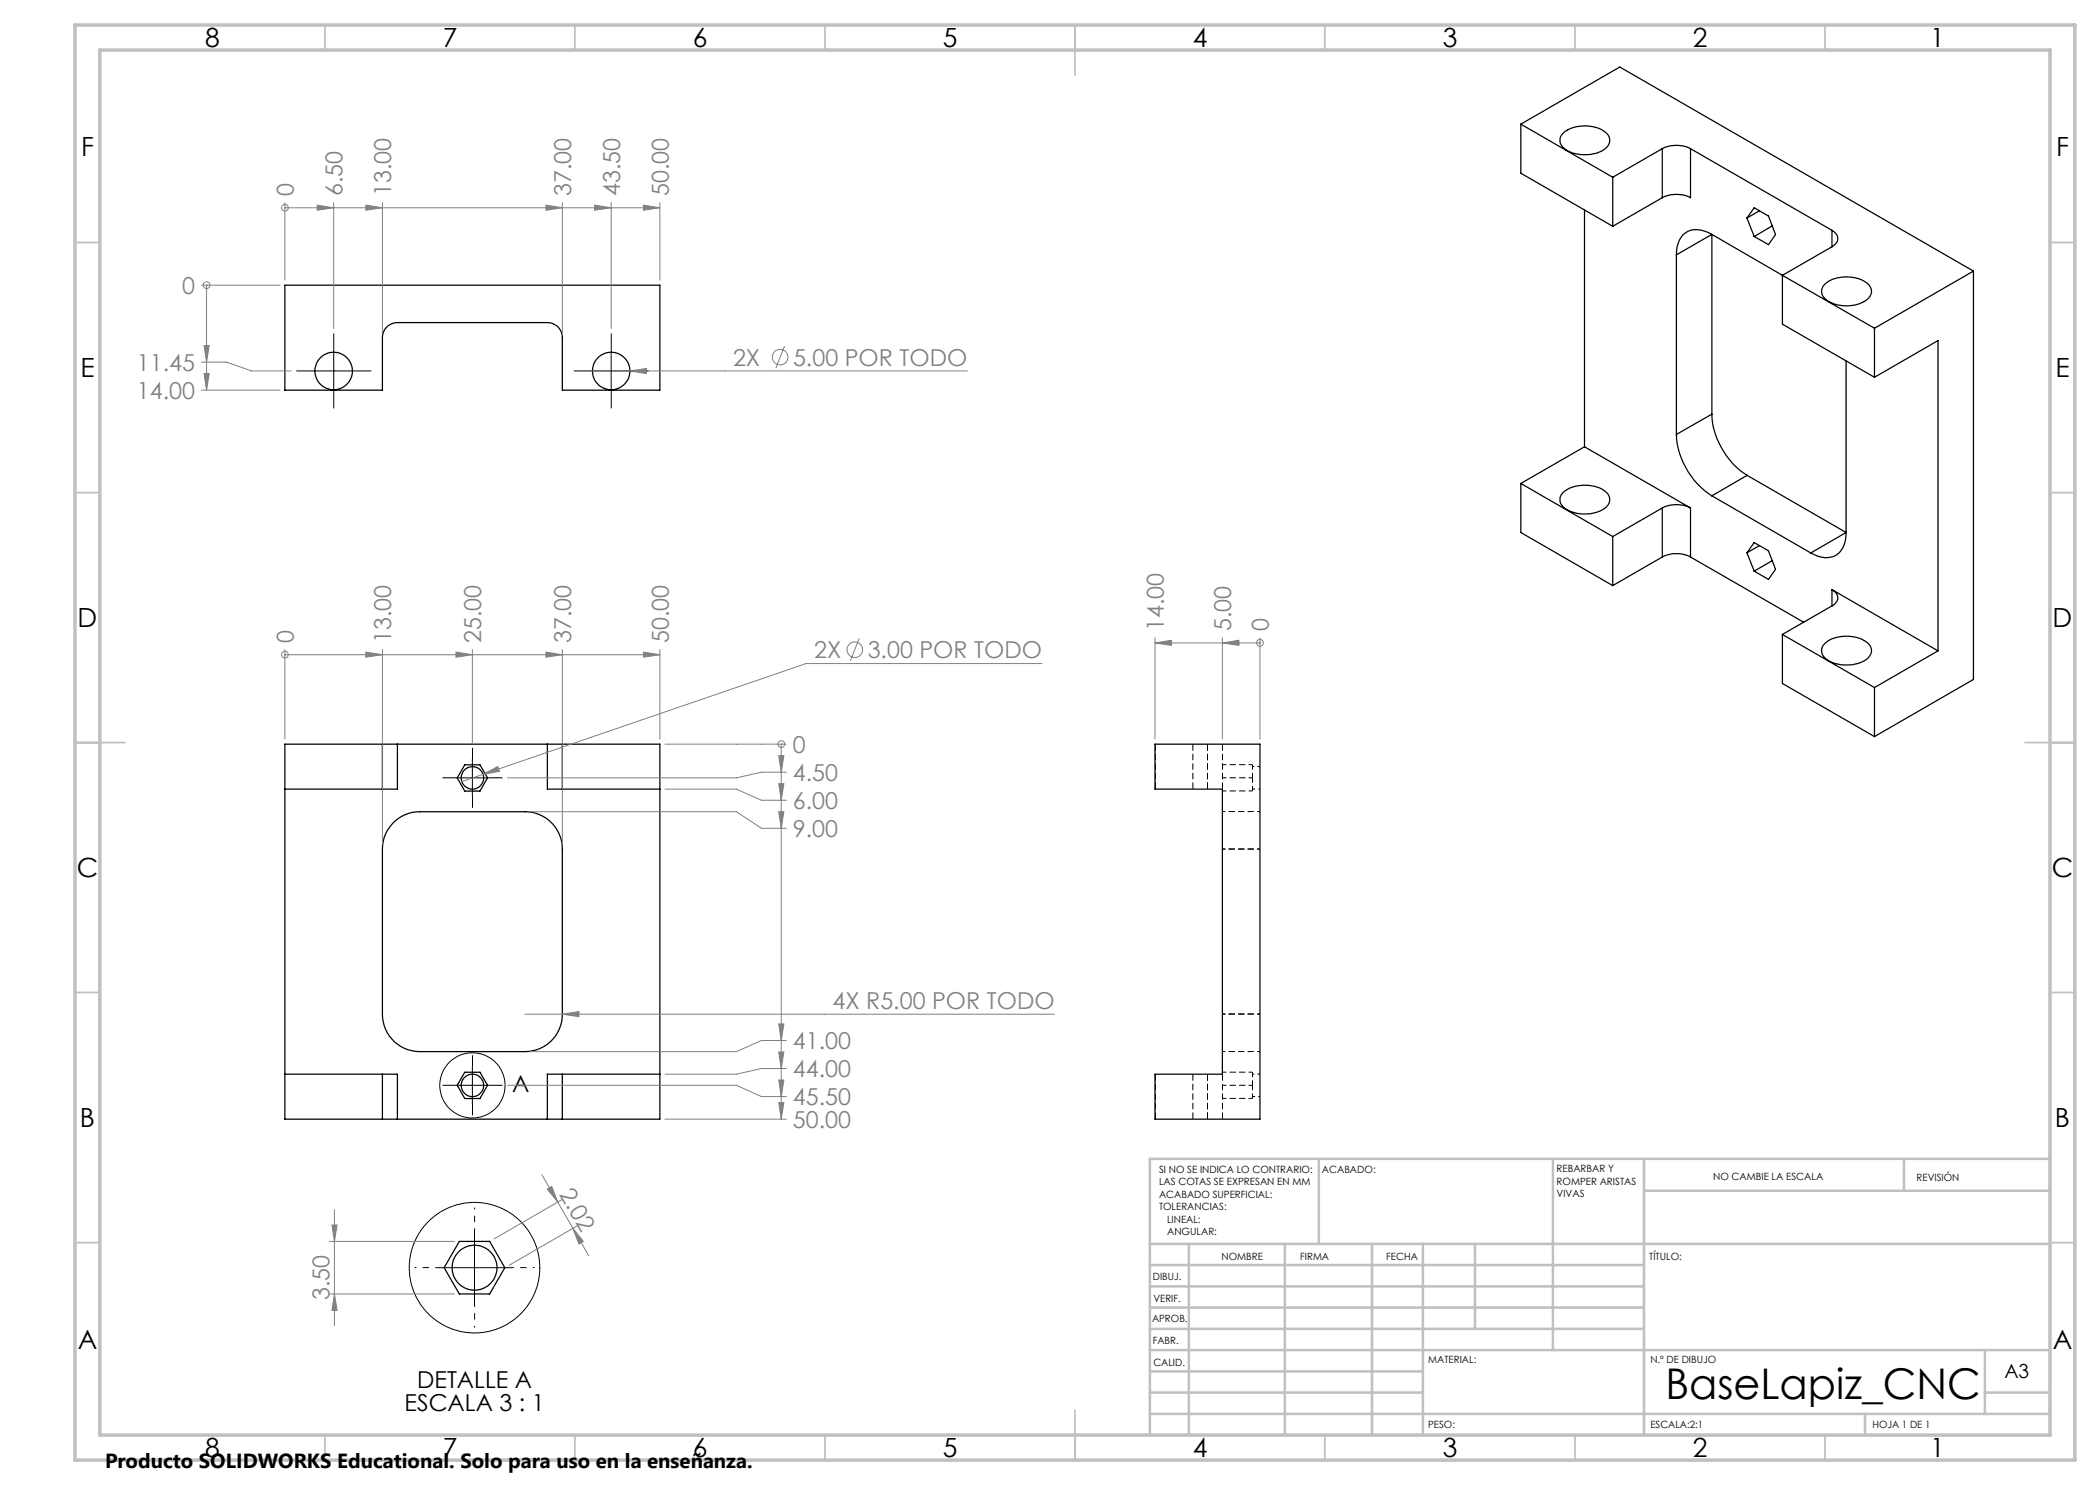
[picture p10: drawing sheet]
<svg xmlns="http://www.w3.org/2000/svg" width="420mm" height="297mm" viewBox="0 0 420 297" stroke-linecap="round" stroke-linejoin="round" font-family="sans-serif">
<g fill="none" stroke="#000" stroke-width=".25">
<path d="M304.2 24.8l18.3 10.7M304.2 24.8l19.8-11.4 70.7 40.8M304.2 24.8v9.8l18.3 10.7M312.6 26.7a7.2 7.2 0 0 1 8.7 0 1.97 1.97 0 0 1-.3 3.1 7.6 7.6 0 0 1-8.1 0 1.99 1.99 0 0 1-.3-3.1zM322.5 35.5v9.8M332.5 29.7a6.3 6.3 0 0 1 5.6 0M332.5 29.7l-10 5.8M332.5 29.7v9.8M332.5 39.5l-10 5.8M338.1 29.7v9.8a6.3 6.3 0 0 0-5.6 0M338.1 29.7l28.3 16.4M57 57h75v21h-19.5v-10.5a2.95 2.95 0 0 0-3-3h-30a3 3 0 0 0-3 3v10.5h-19.5z"/>
<path d="M316.9 42v47.4M335.3 51v35.9M342.4 46.9a4.7 4.7 0 0 0-5.8 .1 5.7 5.7 0 0 0-1.3 4M342.4 46.9l14.1 8.2M342.4 46.9l-7.1 4.1M342.4 46.9v35.9M349.4 43.6l1.4-2 2.9 1.6 1.4 3.7-1.4 2-2.9-1.6M349.4 43.6l1.4 3.7M351.9 42.2l-2.5 1.4M354.4 45.2l-3.6 2.1M356.5 55.1l18.4 10.5M356.5 55.1v9.7l18.4 10.7"/>
<path d="M364.9 56.9a7.1 7.1 0 0 1 8.8 0 1.94 1.94 0 0 1-.4 3.1 7.2 7.2 0 0 1-8.4-.3 1.85 1.85 0 0 1 0-2.8zM366.4 46.1a1.74 1.74 0 0 1 1.2 1.6 1.74 1.74 0 0 1-1.2 1.7M366.4 49.4l-9.9 5.7M366.4 46.1v3.3M394.7 54.2v81.7l-19.8 11.4M394.7 54.2l-19.8 11.4M369.2 72.2v34.3M374.9 65.6v9.9M374.9 75.5l12.7-7.4v62.1M304.2 96.7v9.8l18.3 10.6M304.2 96.7l18.3 10.6M312.6 98.5a7.2 7.2 0 0 1 8.7 0 2.06 2.06 0 0 1-.8 3.4 7.4 7.4 0 0 1-7.9-.6 1.9 1.9 0 0 1 0-2.8z"/>
<path d="M316.9 89.4l21.2 12.2M316.9 89.4l-12.7 7.3M335.3 86.9a15.8 15.8 0 0 0 7.1 12.3M342.4 82.8a15.6 15.6 0 0 0 7 12.3M342.4 99.2l19.8 11.4M342.4 82.8l-7.1 4.1M349.4 95.1l-7 4.1M349.4 95.1l19.8 11.4M322.5 107.3v9.8M332.5 101.6a6.3 6.3 0 0 1 5.6 0M332.5 111.4a6.3 6.3 0 0 1 5.6 0M332.5 101.6v9.8"/>
<path d="M332.5 101.6l-10 5.7M332.5 111.4l-10 5.7M338.1 101.6v9.8M338.1 111.4l22.7 13.1M349.4 110.6l1.4-2.1 2.9 1.7 1.4 3.7-1.4 2-2.9-1.7M349.4 110.6l1.4 3.6M351.9 109.1l-2.5 1.5M354.4 112.1l-3.6 2.1M366.4 117.9a1.71 1.71 0 0 1 1.2 1.7 1.71 1.71 0 0 1-1.2 1.6M366.4 117.9l21.2 12.3M366.4 117.9v3.3M369.2 106.5a4.6 4.6 0 0 1-2.9 4.9 5.6 5.6 0 0 1-4.1-.8"/>
<path d="M369.2 106.5l-7 4.1M356.5 126.9v9.8l18.4 10.6M356.5 126.9l18.4 10.6M364.9 128.8a7.1 7.1 0 0 1 8.8 0 1.94 1.94 0 0 1-.4 3.1 7.6 7.6 0 0 1-8 0 1.94 1.94 0 0 1-.4-3.1zM366.4 121.2l-9.9 5.7M374.9 137.5v9.8M387.6 130.2l-12.7 7.3M57 157.8h19.5M76.5 148.8h3M76.5 148.8v9M76.5 148.8h-19.5v75h19.5M79.5 148.8v9h-3"/>
<path d="M79.5 148.8h30M93 153h3l1.5 2.6-1.5 2.6h-3l-1.6-2.6zM109.5 148.8v9h3M109.5 148.8h3M112.5 148.8h19.5v75h-19.5M112.5 157.8h19.5M112.5 148.8v9M231 148.8h21v75h-21v-9h13.5v-57h-13.5zM79 164.2a7.5 7.5 0 0 1 5-1.9h21a7.4 7.4 0 0 1 7.5 7.5v33a7.4 7.4 0 0 1-7.5 7.5h-21a7.4 7.4 0 0 1-7.5-7.5v-33a7.5 7.5 0 0 1 2.5-5.6zM57 214.8h19.5M76.5 214.8h3v9M76.5 214.8v9"/>
<path d="M93 214.5h3l1.5 2.6-1.5 2.6h-3l-1.6-2.6zM112.5 214.8h-3v9M112.5 214.8h19.5M112.5 214.8v9M76.5 223.8h3M79.5 223.8h30M109.5 223.8h3M91.9 248.3h6l3.1 5.2-3.1 5.3h-6l-3.1-5.3z"/>
<circle cx="66.7" cy="74.2" r="3.8"/>
<circle cx="122.2" cy="74.2" r="3.7"/>
<circle cx="94.5" cy="155.6" r="2.25"/>
<circle cx="94.5" cy="217.1" r="2.26"/>
<circle cx="94.9" cy="253.6" r="4.5"/>
</g>
<path d="M231.1 148.8v9M238.6 157.8v-9M241.5 148.8v9M241.5 157.8v-9M244.5 157.8v-9M231.1 214.8v9M241.5 214.8v9M238.6 223.8v-9M241.5 223.8v-9M244.5 223.8v-9" fill="none" stroke="#000" stroke-width=".2" stroke-dasharray="1.3 .6" stroke-dashoffset="-.1" stroke-linecap="butt"/>
<path d="M244.5 162.3h7.5M244.5 169.8h7.5M244.5 202.8h7.5M244.5 210.3h7.5" fill="none" stroke="#000" stroke-width=".2" stroke-dasharray="1.3 .6" stroke-dashoffset=".7" stroke-linecap="butt"/>
<path d="M250.5 158.2v-2.6M250.5 155.6v-2.7M250.5 219.7v-2.6M250.5 217.1v-2.7" fill="none" stroke="#000" stroke-width=".2" stroke-dasharray="1.3 .6" stroke-dashoffset=".3" stroke-linecap="butt"/>
<path d="M250.5 155.6h-6M250.5 158.2h-6M250.5 152.9h-6M250.5 217.1h-6M250.5 214.4h-6M250.5 219.7h-6" fill="none" stroke="#000" stroke-width=".2" stroke-dasharray="1.3 .6" stroke-dashoffset=".5" stroke-linecap="butt"/>
<path d="M250.5 157.8h1.5M252 153.3h-1.5M250.5 219.3h1.5M252 214.8h-1.5" fill="none" stroke="#000" stroke-width=".2" stroke-dasharray="1.3 .6" stroke-dashoffset=".8" stroke-linecap="butt"/>
<g fill="none" stroke="#000" stroke-width=".2">
<path d="M63 74.2h7.5M66.7 70.4v7.6M118.5 74.2h7.5M122.2 70.4v7.6M90.7 155.6h7.5M94.5 151.8v7.5M90.7 217.1h7.5M94.5 213.3v7.5M87.4 253.5h15M94.9 246v15.1"/>
<circle cx="94.5" cy="217.1" r="6.5"/>
<circle cx="94.9" cy="253.5" r="13"/>
</g>
<g fill="none" stroke="#808080" stroke-width=".2">
<path d="M40.3 57h15.7M41.3 57h.1M41.3 57v21M57 41.6h.1M57 40.5v15.5M57 41.6h75M63.4 41l3.3 .6-3.3 .4zM66.7 40.5v25.2M73.2 41l3.3 .6-3.3 .4zM76.5 40.5v26M109.2 41l3.3 .6-3.3 .4zM112.5 40.5v26"/>
<path d="M118.9 41l3.3 .6-3.3 .4zM122.2 40.5v25.2M128.7 41l3.3 .6-3.3 .4zM132 40.5v15.5M40.3 72.4h5l5 1.8h7.9M40.3 78h15.7M40.8 69.1h1l-.5 3.3zM40.8 74.7h1l-.5 3.3zM118.5 74.2h75M126 74.2l3.3-.5v1zM156.9 69.2l-1.7 4.5M57 130.9h.1"/>
<path d="M57 129.9v17.9M57 130.9h75M73.2 130.4l3.3 .5-3.3 .5zM76.5 129.9v38.9M91.2 130.4l3.3 .5-3.3 .5zM94.5 129.9v18.7M109.2 130.4l3.3 .5-3.3 .5zM112.5 129.9v38.9M128.7 130.4l3.3 .5-3.3 .5zM132 129.9v17.9M171.8 127.7l-1.7 4.4M208.4 132.7h-47.2l-64.6 22.2"/>
<path d="M231 128.6l3.3-.5v1zM231 128.6h21M231 127.6v20.2M244.5 128.6l3.3-.5v1zM244.5 127.6v20.2M252 128.6h.1M252 127.6v20.2M96.6 154.9l3-1.6 .3 1zM96.6 154.9l-4.2 1.4M133 148.8h24.3M133 157.8h14.3l5 2.3h5M155.8 156.7h1l-.6 3.4z"/>
<path d="M155.8 151.1h1l-.6 3.3zM156.2 148.8h.1M156.2 148.8v75M157.3 154.4h-5l-5 1.2h-45.8M106 162.3h41.3l5 3.4h5M155.8 162.3h1l-.6 3.4zM101.5 217.1h45.8l5 2.2h5M105 202.8h105.9M112.5 202.8l3.3-.5v1zM155.8 204.8h1l-.6 3.3zM155.8 210.4h1l-.6 3.3zM155.8 216h1l-.6 3.3z"/>
<path d="M157.3 208.1h-5l-5 2.2h-41.3M157.3 213.7h-5l-5 1.1h-14.3M108.4 234.9l3.1 5.5M109.5 237.8l.8-.5 1.2 3.1zM112.4 239.9l-13.6 7.9M133 223.8h24.3M155.8 220.5h1l-.6 3.3zM65.9 258.8h25M65.9 248.3h25M66.4 245h1l-.5 3.3zM66.9 258.8l.5 3.3h-1zM66.9 241.9v23.2"/>
<path d="M111.5 240.4l6.3 10.8M114.6 245.7l2.1 2.6-.9 .5zM115.4 245.2l-13.6 7.8"/>
<circle cx="41.3" cy="57" r=".67"/>
<circle cx="57" cy="41.5" r=".67"/>
<circle cx="156" cy="71.4" r="1.55"/>
<circle cx="57" cy="130.9" r=".67"/>
<circle cx="170.9" cy="129.9" r="1.56"/>
<circle cx="252" cy="128.6" r=".68"/>
<circle cx="156.3" cy="148.8" r=".68"/>
</g>
<g fill="none" stroke="#000" stroke-width=".2" stroke-dasharray="15.2 1.3 1.3 1.3" stroke-linecap="butt">
<path d="M63 74.2h-3.7M66.7 70.4v-3.7M66.7 77.9v3.8M70.5 74.2h3.8M118.5 74.2h-3.8M122.2 70.4v-3.7M122.2 77.9v3.8M126 74.2h3.7M90.8 155.6h-2.3M94.5 151.8v-2.2M94.5 159.3v2.3M98.2 155.6h2.3"/>
<path d="M90.8 217.1h-2.3M94.5 213.3v-2.2M98.2 217.1h2.3M94.5 220.8v2.3"/>
</g>
<path d="M87.4 253.5h-4.5M94.9 246v-4.5M102.4 253.5h4.5M94.9 261v4.5" fill="none" stroke="#000" stroke-width=".2" stroke-dasharray="15.2 1.3 1.3 1.3" stroke-dashoffset="14.9" stroke-linecap="butt"/>
<g fill="none" stroke="#c0c0c0" stroke-width=".35">
<path d="M65 5v5M115 5v5M165 5v5M215 5v10M265 5v5M315 5v5M365 5v5M15 48.5h5M410 48.5h5M15 98.5h5M410 98.5h5M15 148.5h10"/>
<path d="M405 148.5h10M15 198.5h5M410 198.5h5M15 248.5h5M410 248.5h5M65 287v5M115 287v5M165 287v5M215 282v10M265 287v5M315 287v5M365 287v5"/>
</g>
<g fill="none" stroke="#c0c0c0" stroke-width=".5">
<path d="M263.8 231.8v17M310.6 231.8v38.2M328.8 231.8v55.2M328.8 238.2h81.2M380.8 231.8v6.4M410 231.8h-180v55.2M230 248.8h180M230 257.3h98.8M230 253h98.8M237.8 248.8v38.2M257 248.8v38.2M274.4 248.8v38.2"/>
<path d="M284.6 248.8v38.2M295 248.8v17M230 265.8h98.8M230 261.5h98.8M230 278.5h54.6M230 274.3h54.6M230 270h180M397 278.5h13M397 270v12.8M230 282.8h180M373 282.8v4.2"/>
</g>
<path d="M15 5h400v287h-400zM20 10h390v277h-390z" fill="none" stroke="#c0c0c0" stroke-width=".7"/>
<g fill="#808080">
<path d="M112.5 202.8l3.3 .5v-1zM96.6 154.9l3.3-.6-.3-1zM126 74.2l3.3 .5v-1z"/>
<path d="M66.9 258.8l.5 3.3h-1zM66.4 245h1l-.5 3.3z"/>
<path d="M109.5 237.8l.8-.5 1.2 3.1zM114.6 245.7l2.1 2.6-.9 .5z"/>
<path d="M155.8 156.7h1l-.6 3.4zM155.8 162.3h1l-.6 3.4zM155.8 204.8h1l-.6 3.3zM155.8 151.1h1l-.6 3.3zM155.8 210.4h1l-.6 3.3zM155.8 216h1l-.6 3.3zM155.8 220.5h1l-.6 3.3zM40.8 69.1h1l-.5 3.3zM40.8 74.7h1l-.5 3.3z"/>
<path d="M91.2 130.4l3.3 .5-3.3 .5zM128.7 130.4l3.3 .5-3.3 .5zM73.2 130.4l3.3 .5-3.3 .5zM109.2 130.4l3.3 .5-3.3 .5zM63.4 41l3.3 .6-3.3 .4zM73.2 41l3.3 .6-3.3 .4zM109.2 41l3.3 .6-3.3 .4zM118.9 41l3.3 .6-3.3 .4zM128.7 41l3.3 .6-3.3 .4zM244.5 128.6l3.3-.5v1zM231 128.6l3.3-.5v1z"/>
</g>
<text font-size="8.5" x="333.1" y="279.7">BaseLapiz_CNC</text>
<g font-size="5.3">
<text x="41" y="9.5">8</text>
<text x="88.5" y="9.5">7</text>
<text x="138.5" y="9.5">6</text>
<text x="188.5" y="9.5">5</text>
<text x="238.5" y="9.5">4</text>
<text x="288.5" y="9.5">3</text>
<text x="338.5" y="9.5">2</text>
<text x="386" y="9.5">1</text>
<text x="16.2" y="31.2">F</text>
<text x="411.2" y="31.2">F</text>
<text x="16.1" y="75.5">E</text>
<text x="411.1" y="75.5">E</text>
<text x="15.5" y="125.5">D</text>
<text x="410.5" y="125.5">D</text>
<text x="15.4" y="175.5">C</text>
<text x="410.4" y="175.5">C</text>
<text x="16" y="225.5">B</text>
<text x="411" y="225.5">B</text>
<text x="15.5" y="269.7">A</text>
<text x="410.5" y="269.7">A</text>
<text x="41" y="291.5">8</text>
<text x="88.5" y="291.5">7</text>
<text x="138.5" y="291.5">6</text>
<text x="188.5" y="291.5">5</text>
<text x="238.5" y="291.5">4</text>
<text x="288.5" y="291.5">3</text>
<text x="338.5" y="291.5">2</text>
<text x="386" y="291.5">1</text>
</g>
<g font-size="4.7" fill="#808080">
<text x="58.8" y="39.2" transform="rotate(-90 58.8 39.2)">0</text>
<text x="68.5" y="39.2" transform="rotate(-90 68.5 39.2)">6.50</text>
<text x="78.3" y="39.2" transform="rotate(-90 78.3 39.2)">13.00</text>
<text x="114.3" y="39.2" transform="rotate(-90 114.3 39.2)">37.00</text>
<text x="124" y="39.2" transform="rotate(-90 124 39.2)">43.50</text>
<text x="133.8" y="39.2" transform="rotate(-90 133.8 39.2)">50.00</text>
<text x="36.4" y="58.8">0</text>
<text x="27.4" y="74.2">11.45</text>
<text x="146.6" y="73.1">2X</text>
<text x="158.6" y="73.1">5.00 POR TODO</text>
<text x="27.4" y="79.8">14.00</text>
<text x="58.8" y="128.6" transform="rotate(-90 58.8 128.6)">0</text>
<text x="78.3" y="128.6" transform="rotate(-90 78.3 128.6)">13.00</text>
<text x="96.3" y="128.6" transform="rotate(-90 96.3 128.6)">25.00</text>
<text x="114.3" y="128.6" transform="rotate(-90 114.3 128.6)">37.00</text>
<text x="133.8" y="128.6" transform="rotate(-90 133.8 128.6)">50.00</text>
<text x="162.8" y="131.6">2X</text>
<text x="173.5" y="131.6">3.00 POR TODO</text>
<text x="232.8" y="126.2" transform="rotate(-90 232.8 126.2)">14.00</text>
<text x="246.3" y="126.2" transform="rotate(-90 246.3 126.2)">5.00</text>
<text x="253.8" y="126.2" transform="rotate(-90 253.8 126.2)">0</text>
<text x="158.6" y="150.6">0</text>
<text x="158.6" y="161.8">6.00</text>
<text x="158.6" y="156.2">4.50</text>
<text x="158.6" y="167.4">9.00</text>
<text x="166.5" y="201.8">4X R5.00 POR TODO</text>
<text x="158.6" y="209.8">41.00</text>
<text x="158.6" y="215.4">44.00</text>
<text x="158.6" y="221.1">45.50</text>
<text x="158.6" y="225.6">50.00</text>
<text x="111.8" y="238.8" transform="rotate(60 111.8 238.8)">2.02</text>
<text x="65.9" y="260.1" transform="rotate(-90 65.9 260.1)">3.50</text>
</g>
<g font-size="4.7">
<text x="102.4" y="218.4">A</text>
<text x="83.4" y="277.6">DETALLE A</text>
<text x="80.9" y="282.1">ESCALA 3 : 1</text>
</g>
<text font-size="4.1" x="21" y="293.7">Producto SOLIDWORKS Educational. Solo para uso en la enseñanza.</text>
<text font-size="3.9" x="400.9" y="275.5">A3</text>
<g font-size="2">
<text x="231.8" y="234.6">SI NO SE INDICA LO CONTRARIO:</text>
<text x="231.8" y="237.1">LAS COTAS SE EXPRESAN EN MM</text>
<text x="231.8" y="239.6">ACABADO SUPERFICIAL:</text>
<text x="264.4" y="234.6">ACABADO:</text>
<text x="311.3" y="234.5">REBARBAR Y</text>
<text x="311.3" y="237">ROMPER ARISTAS</text>
<text x="311.3" y="239.5">VIVAS</text>
<text x="342.6" y="236">NO CAMBIE LA ESCALA</text>
<text x="383.3" y="236.2">REVISIÓN</text>
<text x="231.8" y="242.1">TOLERANCIAS:</text>
<text x="233.4" y="244.6">LINEAL:</text>
<text x="233.4" y="247.1">ANGULAR:</text>
<text x="244.3" y="252">NOMBRE</text>
<text x="260" y="251.9">FIRMA</text>
<text x="277.2" y="251.9">FECHA</text>
<text x="329.9" y="251.9">TÍTULO:</text>
<text x="230.6" y="256.1">DIBUJ.</text>
<text x="230.7" y="260.3">VERIF.</text>
<text x="230.4" y="264.4">APROB.</text>
<text x="230.5" y="268.8">FABR.</text>
<text x="230.7" y="273.1">CALID.</text>
<text x="285.6" y="272.5">MATERIAL:</text>
<text x="330.1" y="272.5">N.º DE DIBUJO</text>
<text x="285.6" y="285.5">PESO:</text>
<text x="330.1" y="285.6">ESCALA:2:1</text>
<text x="374.5" y="285.6">HOJA 1 DE 1</text>
</g>
</svg>
